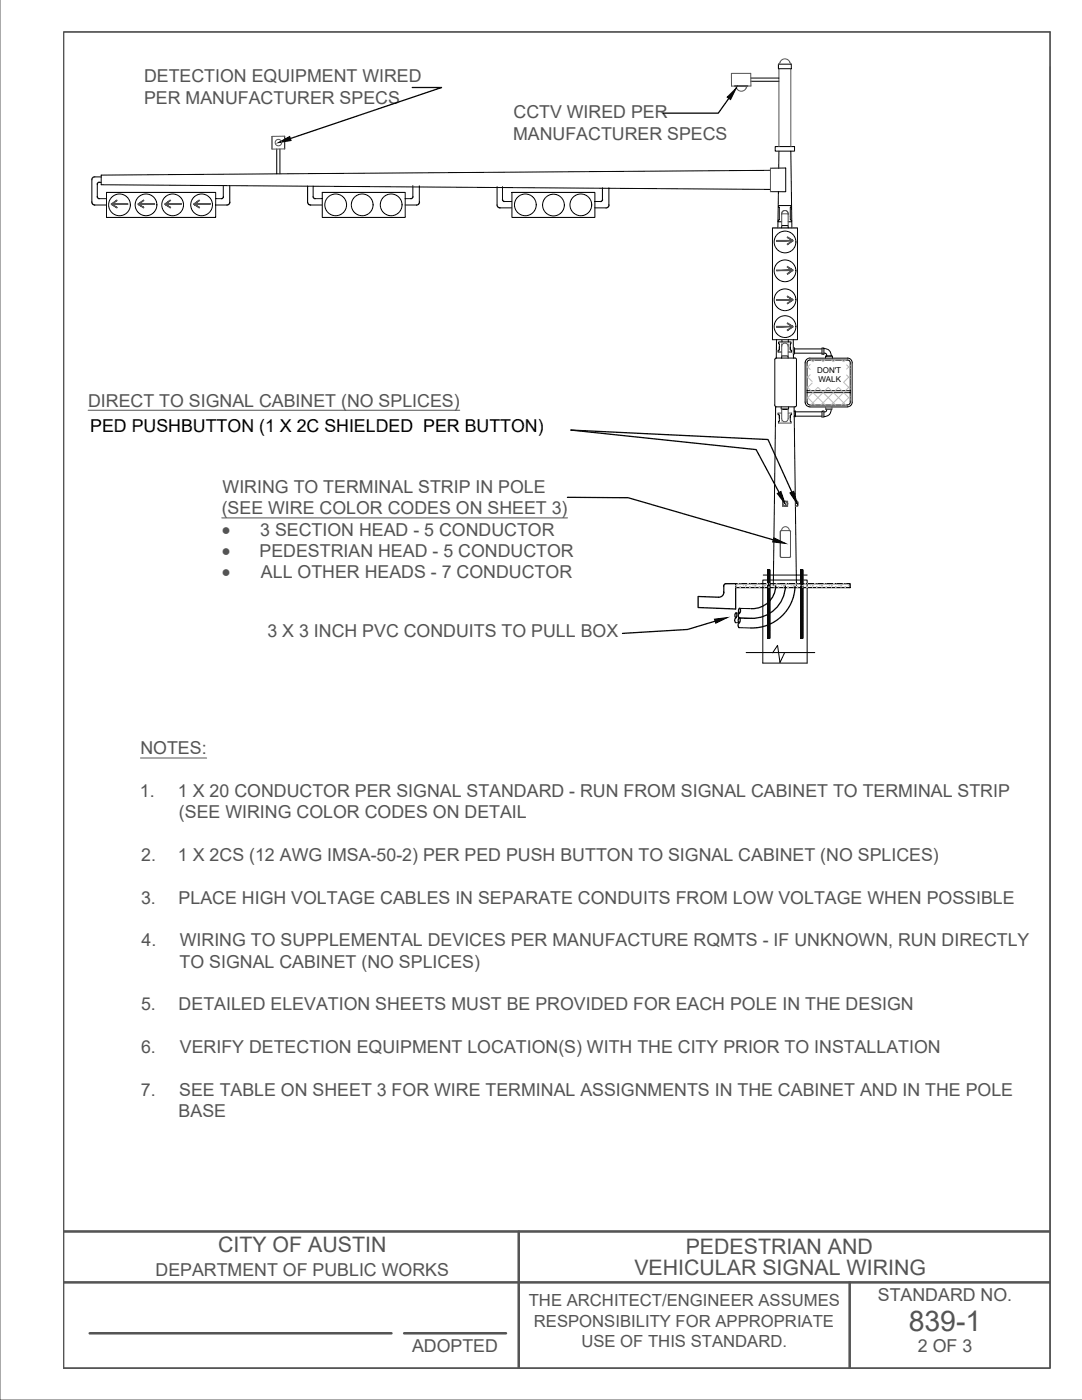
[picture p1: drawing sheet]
<svg xmlns="http://www.w3.org/2000/svg" width="216mm" height="279mm" viewBox="0 0 216 279" stroke-linecap="round" stroke-linejoin="round" font-family="sans-serif">
<!-- layer: 0 -->
<path d="M12.7 245.8h196.8" fill="none" stroke="#0ff" stroke-width=".2"/>
<!-- layer: G-ANNO-TTBL -->
<path d="M12.7 255.9h196.8M12.7 245.8h196.8M103.5 245.8v27.2M169.5 255.9v17.1M17.9 266.1h60.2M80.6 266.1h20.4" fill="none" stroke="#545454" stroke-width=".51"/>
<!-- layer: 0 -->
<g fill="none" stroke="#000" stroke-width=".2">
<path d="M146.6 17.2h2.6M149.8 16.2h5.6M149.8 15.6h5.6M155.3 12.8h2.6v.9h-2.6zM18.3 35.9v4.4M18.9 35.3h1.3M19.4 36.8v2.5M19.8 39.6h1.5M19.8 36.4h.4M21.3 38.4h21.7v5h-21.7zM43 39.6h1.2M44.6 37v2.3"/>
<path d="M45.8 37.1v3.2M54.3 27.2v2.5M55.2 29.7v5M55.9 29.7v5M56.8 27.2v2.5M61.4 37.1v3.2M62.5 37.1v2.2M62.9 39.6h1.4M64.3 38.4h16.6v5h-16.6zM80.8 39.6h1.2M82.4 37v2.3M83.7 37.1v3.2"/>
<path d="M99.2 37.3v3.6M100.3 37.3v2.5M102.2 38.4h16.5v5h-16.5zM120.2 37.5v2.3M121.5 37.5v3.4M153.7 33.6l3.1-.1v4.8l-3.1-.1M153.7 34l-133.5 .9v2l133.5 .9M154.7 29.3h3.8v.9h-3.8zM155.3 38.3l-.1 7.2M155.4 30.2v3.3M157.8 30.2l.2 15.3M18.9 40.9h2.4"/>
<path d="M43 40.9h2.3M62 40.9h2.3M80.8 40.9h2.3M99.8 41.5h2.3M100.6 40.2h1.5M118.6 40.2h1.2M118.7 41.5h2.2M154.1 45.5h5v22.3h-5zM156 44.3h-.7v-.4h.2v-2.5h-.1v-.4h2.4v.4h-.1v2.5h.2v.4h-.6M156 45.5v-.5h1.3v.5M154.9 67.8v3.7M155.5 69.3v.6h-.2v.4h.7"/>
<path d="M155.5 69.7v-1.1h-.1v-.4h2.4v.4h-.1v1.1M156 71.5v-.5h1.3v.5M156 67.8v.4M157.3 67.8v.4M157.7 69.3v.6h.2v.4h-.6M158.3 67.8v3.7M158.3 69.5h.2M158.3 70.6v.7M158.5 69.5v1.1h-.2M158.5 70.5h5.5M158.5 69.6h5.5M158.5 69.5v1.1"/>
<path d="M158.6 71.5l-3.7-.1-.3 .4v9.2l.3 .2h3.7M158.6 71.4l.3 .2v.2v9.1l-.3 .3M161 78h8.7M161 78.4h8.7M161.6 71.5h7.5M161.6 71.9h7.5M161.6 71.5a.96 .96 0 0 0-.9 .9v7.8M161.6 71.8a.58 .58 0 0 0-.6 .6v7.8M164 69.5h.4v1.2h-.4zM164.4 69.6a1.28 1.28 0 0 1 1.4 1.4M164.4 70.5l.4 .1 .2 .5M164.8 71.1h1.3v.4"/>
<path d="M166 71.1h-1.3v.4M169.1 71.5a.96 .96 0 0 1 1 .9l-.1 7.8M169.1 71.8a.58 .58 0 0 1 .6 .6v7.8M154.8 81.2l-.5 35.7M155.3 82.4v.4h.2v.6M155.5 83v1.1h-.1v.3M155.9 81.2v.5h1.3M157.4 81.2v.5h-1.3M157.7 83v1.1h.1v.3M157.9 82.4v.4h-.2v.6M158.5 82h.2v1.2h-.2M158.5 81.2l.4 35.7"/>
<path d="M158.5 83.1h5.5M158.5 82.2h5.5M158.7 82v1.2M160.7 80.2a.96 .96 0 0 0 .9 1h7.5M161 80.2a.58 .58 0 0 0 .6 .6h7.5M164 83.2v-1.2h.4v1.2M164.7 81.7h1.3M165 81.6l-.2 .5-.4 .1M165.8 81.7a1.28 1.28 0 0 1-1.4 1.4M169.7 80.2a.58 .58 0 0 1-.6 .6M170.1 80.2a.96 .96 0 0 1-1 1M152.2 115.8h8.9v16.5h-8.9z"/>
<path d="M152.3 114.8h8.8M146.8 124.3h.7M146.8 122.3l.8 .1M147.4 125.3h2.4M147.5 123.3l2.4 .1M147.6 121.4l2.4 .1M148.9 130.2h13.7M156.6 130.2l-1 2-.4-3.4-1 1.5"/>
<circle cx="23.8" cy="40.9" r="2.17"/>
<circle cx="29.1" cy="40.9" r="2.17"/>
<circle cx="34.4" cy="40.9" r="2.17"/>
<circle cx="40.2" cy="40.9" r="2.17"/>
<circle cx="67" cy="40.9" r="2.17"/>
<circle cx="72.3" cy="40.9" r="2.17"/>
<circle cx="78.1" cy="40.9" r="2.17"/>
<circle cx="104.8" cy="40.9" r="2.17"/>
<circle cx="110.4" cy="40.9" r="2.17"/>
<circle cx="115.9" cy="40.9" r="2.17"/>
<circle cx="156.6" cy="48.3" r="2.17"/>
<circle cx="156.6" cy="59.8" r="2.17"/>
<circle cx="156.6" cy="54" r="2.17"/>
<circle cx="156.6" cy="65.2" r="2.17"/>
</g>
<g fill="none" stroke="#bababa" stroke-width=".2">
<path d="M161 73.1l.7 .6M161 75.1l1.1 1M161 77.2l.8 .8M161 79.2l1.6 1.6M161.7 74.8l-.7 .6M161.7 72.7l-.7 .7M161.8 71.9l.4 .3M162.1 76.5l-1.1 1M162.2 78.4l-1.2 1.1M162.2 78.4l2.5 2.4M162.5 71.9l-.3 .3M163.2 77.3l-.6 .7"/>
<path d="M163.2 77.3l.7 .7M163.9 71.9l.3 .3M164.2 78.4l-2.4 2.4M164.3 78.4l2.4 2.4M164.6 71.9l-.3 .3M164.6 78l.6-.7 .7 .7M165.9 71.9l.3 .3M166.2 78.4l-2.4 2.4M166.3 78.4l2.5 2.4M166.6 71.9l-.3 .3M167.3 77.3l-.7 .7M167.3 77.3l.7 .7"/>
<path d="M168 71.9l.3 .3M168.3 78.4l-2.5 2.4M168.4 76.3l1.3 1.3M168.4 78.4l1.3 1.3M168.7 71.9l-.3 .3M168.9 74.8l.8 .8M168.9 72.8l.8 .7M169.7 72.9l-.8 .8M169.7 75l-1.3 1.3M169.7 77l-1 1M169.7 79.1l-1.8 1.7"/>
</g>
<!-- layer: 2 -->
<path d="M144.4 118.2v-1.3l.2-.4h2.2v5l-7.5-.3v-2.2l4.1 .2M144.4 118.2l-.3 .7-.7 .3" fill="none" stroke="#000" stroke-width=".25"/>
<!-- layer: 1 -->
<g fill="none" stroke="#000" stroke-width=".25">
<path d="M82.3 17.5h5.8l-30.1 10.1M145.4 19.6l-2.1 3h-11M18.9 35.3a.58 .58 0 0 0-.6 .6M19.4 39.3l.2 .3h.2M19.8 36.4h-.2l-.2 .4M44.6 39.3l-.2 .3h-.2M62.5 39.3l.2 .3h.2M82.4 39.3l-.2 .3h-.2M100.3 39.8l.2 .4h.2M120.2 39.8l-.2 .4h-.2M18.3 40.3a.58 .58 0 0 0 .6 .6M45.9 40.3a.58 .58 0 0 1-.6 .6"/>
<path d="M61.4 40.3a.58 .58 0 0 0 .6 .6M83.7 40.3a.58 .58 0 0 1-.6 .6M99.2 40.9a.58 .58 0 0 0 .6 .6M121.5 40.9a.58 .58 0 0 1-.6 .6M113.2 99.3h12.1l29 8.4M158 98.2l-4.8-10.5-39.3-1.9 37 3.9 4.6 8.6M146.8 116.5h22.8v.8h-22.8M153.2 113.7h.4v13.7h-.4zM153.2 113.7h.4M153.2 113.8h.4M153.2 113.9h.4M153.2 114h.4"/>
<path d="M153.2 114.1h.4M153.2 114.2h.4M153.2 114.3h.4M153.2 114.4h.4M153.2 114.5h.4M153.2 114.6h.4M153.2 114.7h.4M153.2 114.8h.4M153.2 114.9h.4M153.2 115h.4M153.2 115.1h.4M153.2 115.2h.4"/>
<path d="M153.2 115.3h.4M153.2 115.4h.4M153.2 115.5h.4M153.2 115.6h.4M153.2 115.7h.4M153.2 115.8h.4M153.2 115.9h.4M153.2 116h.4M153.2 116.1h.4M153.2 116.2h.4M153.2 116.3h.4M153.2 116.4h.4"/>
<path d="M153.2 116.6h.4M153.2 116.7h.4M153.2 116.8h.4M153.2 116.9h.4M153.2 117h.4M153.2 117.1h.4M153.2 117.2h.4M153.2 117.3h.4M153.2 117.4h.4M153.2 117.5h.4M153.2 117.6h.4M153.2 117.7h.4"/>
<path d="M153.2 117.8h.4M153.2 117.9h.4M153.2 118h.4M153.2 118.1h.4M153.2 118.2h.4M153.2 118.3h.4M153.2 118.4h.4M153.2 118.5h.4M153.2 118.6h.4M153.2 118.7h.4M153.2 118.8h.4M153.2 118.9h.4"/>
<path d="M153.2 119h.4M153.2 119.1h.4M153.2 119.2h.4M153.2 119.3h.4M153.2 119.4h.4M153.2 119.5h.4M153.2 119.6h.4M153.2 119.7h.4M153.2 119.8h.4M153.2 119.9h.4M153.2 120h.4M153.2 116.5h.4"/>
<path d="M154.8 116.9a4.7 4.7 0 0 1-4.8 4.6M156.7 117a6.6 6.6 0 0 1-6.8 6.4M158.6 117a8.6 8.6 0 0 1-8.8 8.3M159.8 113.7h.4v13.7h-.4zM159.8 113.8h.4M159.8 113.9h.4M159.8 114h.4M159.8 114.1h.4M159.8 114.2h.4M159.8 114.3h.4M159.8 114.4h.4M159.8 114.6h.4"/>
<path d="M159.8 114.7h.4M159.8 114.8h.4M159.8 115h.4M159.8 115.1h.4M159.8 115.2h.4M159.8 115.4h.4M159.8 115.5h.4M159.8 115.6h.4M159.8 115.7h.4M159.8 115.8h.4M159.8 115.9h.4M159.8 116h.4"/>
<path d="M159.8 116.1h.4M159.8 116.2h.4M159.8 116.3h.4M159.8 116.4h.4M159.8 116.6h.4M159.8 116.7h.4M159.8 116.8h.4M159.8 116.9h.4M159.8 117h.4M159.8 117.1h.4M159.8 117.2h.4M159.8 117.3h.4"/>
<path d="M159.8 117.4h.4M159.8 117.5h.4M159.8 117.6h.4M159.8 117.8h.4M159.8 117.9h.4M159.8 118h.4M159.8 118.2h.4M159.8 118.3h.4M159.8 118.4h.4M159.8 118.6h.4M159.8 118.7h.4M159.8 118.8h.4"/>
<path d="M159.8 118.9h.4M159.8 119h.4M159.8 119.1h.4M159.8 119.2h.4M159.8 119.3h.4M159.8 119.4h.4M159.8 119.5h.4M159.8 119.6h.4M159.8 119.7h.4M159.8 119.8h.4M159.8 119.9h.4M159.8 120h.4"/>
<path d="M159.8 113.7h.4M159.8 114.5h.4M159.8 114.9h.4M159.8 115.3h.4M159.8 116.5h.4M159.8 117.7h.4M159.8 118.1h.4M159.8 118.5h.4M142.7 124l-5.5 1.6-13 .8M146.8 122.4a.43 .43 0 0 1 .2 .4 .43 .43 0 0 1-.3 .4zM146.8 123.3l-.2 .5 .2 .5M147.4 123.4a.43 .43 0 0 1 .3 .4 .43 .43 0 0 1-.3 .4z"/>
<path d="M147.5 121.5a.43 .43 0 0 1 .3 .4 .43 .43 0 0 1-.3 .4zM147.5 124.3l-.2 .5 .2 .5M147.5 122.4l-.2 .4 .2 .5M153.2 120.1h.4M153.2 120.2h.4M153.2 120.3h.4M153.2 120.4h.4M153.2 120.5h.4M153.2 120.6h.4M153.2 120.7h.4M153.2 120.8h.4M153.2 120.9h.4"/>
<path d="M153.2 121h.4M153.2 121.1h.4M153.2 121.2h.4M153.2 121.3h.4M153.2 121.4h.4M153.2 121.5h.4M153.2 121.6h.4M153.2 121.7h.4M153.2 121.8h.4M153.2 121.9h.4M153.2 122h.4M153.2 122.1h.4"/>
<path d="M153.2 122.2h.4M153.2 122.3h.4M153.2 122.4h.4M153.2 122.5h.4M153.2 122.6h.4M153.2 122.7h.4M153.2 122.9h.4M153.2 123h.4M153.2 123.1h.4M153.2 123.2h.4M153.2 123.3h.4M153.2 123.4h.4"/>
<path d="M153.2 123.5h.4M153.2 123.6h.4M153.2 123.7h.4M153.2 123.8h.4M153.2 123.9h.4M153.2 124h.4M153.2 124.1h.4M153.2 124.2h.4M153.2 124.3h.4M153.2 124.4h.4M153.2 124.5h.4M153.2 124.6h.4"/>
<path d="M153.2 124.7h.4M153.2 124.8h.4M153.2 124.9h.4M153.2 125h.4M153.2 125.1h.4M153.2 125.2h.4M153.2 125.3h.4M153.2 125.4h.4M153.2 125.5h.4M153.2 125.6h.4M153.2 125.7h.4M153.2 125.8h.4"/>
<path d="M153.2 125.9h.4M153.2 126h.4M153.2 126.1h.4M153.2 126.2h.4M153.2 126.3h.4M153.2 126.4h.4M153.2 126.5h.4M153.2 126.6h.4M153.2 126.7h.4M153.2 126.8h.4M153.2 126.9h.4M153.2 127h.4"/>
<path d="M153.2 127.1h.4M153.2 127.2h.4M153.2 127.3h.4M153.2 127.4h.4M153.2 122.8h.4M159.8 120.1h.4M159.8 120.2h.4M159.8 120.3h.4M159.8 120.4h.4M159.8 120.5h.4M159.8 120.6h.4M159.8 120.7h.4"/>
<path d="M159.8 120.8h.4M159.8 120.9h.4M159.8 121h.4M159.8 121.1h.4M159.8 121.2h.4M159.8 121.3h.4M159.8 121.4h.4M159.8 121.5h.4M159.8 121.6h.4M159.8 121.8h.4M159.8 121.9h.4M159.8 122h.4"/>
<path d="M159.8 122.2h.4M159.8 122.3h.4M159.8 122.4h.4M159.8 122.5h.4M159.8 122.6h.4M159.8 122.7h.4M159.8 122.8h.4M159.8 122.9h.4M159.8 123h.4M159.8 123.1h.4M159.8 123.2h.4M159.8 123.3h.4"/>
<path d="M159.8 123.4h.4M159.8 123.5h.4M159.8 123.6h.4M159.8 123.7h.4M159.8 123.8h.4M159.8 123.9h.4M159.8 124h.4M159.8 124.1h.4M159.8 124.2h.4M159.8 124.3h.4M159.8 124.4h.4M159.8 124.5h.4"/>
<path d="M159.8 124.6h.4M159.8 124.7h.4M159.8 124.8h.4M159.8 124.9h.4M159.8 125h.4M159.8 125.1h.4M159.8 125.2h.4M159.8 125.3h.4M159.8 125.4h.4M159.8 125.5h.4M159.8 125.6h.4M159.8 125.7h.4"/>
<path d="M159.8 125.8h.4M159.8 125.9h.4M159.8 126h.4M159.8 126.1h.4M159.8 126.2h.4M159.8 126.3h.4M159.8 126.4h.4M159.8 126.5h.4M159.8 126.6h.4M159.8 126.7h.4M159.8 126.8h.4M159.8 126.9h.4"/>
<path d="M159.8 127h.4M159.8 127.1h.4M159.8 127.2h.4M159.8 127.3h.4M159.8 127.4h.4"/>
</g>
<g fill="none" stroke="#bababa" stroke-width=".25">
<path d="M146.9 117.2h.1M146.9 116.8h.1l-.1 .1zM147.3 116.5l-.1 .1h.2v-.1M147.7 117.1l.1 .1h-.1zM148.3 116.8h.1M148.8 117.2h.1M148.8 116.8h.1l-.1 .1zM149.2 116.5l-.1 .1h.3l-.1-.1M149.6 117.1l.1 .1h-.1zM150.2 116.8h.1M150.7 117.2h.1M150.7 116.8h.1l-.1 .1z"/>
<path d="M151.1 116.5l-.1 .1h.3l-.1-.1M151.5 117.1l.1 .1h-.1zM152.1 116.8h.1M152.6 117.2h.1M152.6 116.8h.1l-.1 .1zM153 116.5v.1h.2l-.1-.1M154.1 116.8h.1M154.5 117.2h.1M154.5 116.8h.1l-.1 .1zM154.9 116.5v.1h.2l-.1-.1M155.3 117.1l.1 .1h-.1zM156 116.8h.1"/>
<path d="M156.4 117.2h.1M156.4 116.8h.1l-.1 .1zM156.8 116.5v.1h.2l-.1-.1M157.2 117.1l.1 .1h-.1zM157.9 116.8h.1M158.3 116.8h.1l-.1 .1zM158.7 116.5v.1h.2l-.1-.1M159.2 117.1v.1h-.1zM159.8 116.8h.1M160.2 117.2h.1M160.3 116.8l-.1 .1zM160.6 116.5v.1h.2l-.1-.1"/>
<path d="M161.1 117.1v.1h-.1zM161.2 116.5h-.1M161.7 116.8h.1M162.1 117.2h.1M162.2 116.8l-.1 .1zM162.5 116.5v.1h.2l-.1-.1M163 117.1v.1h-.1zM163.6 116.8h.1M164 117.2h.1M164.1 116.8l-.1 .1zM164.4 116.5v.1h.2l-.1-.1M164.9 117.1l.1 .1h-.2z"/>
<path d="M165.5 116.8h.1M165.9 117.2h.1M166 116.8h.1l-.2 .1zM166.3 116.5v.1h.2l-.1-.1M166.8 117.1l.1 .1h-.2zM167.4 116.8h.1M167.8 117.2h.1M167.9 116.8h.1l-.2 .1zM168.3 116.5l.1 .1h-.2M168.7 117.1l.1 .1h-.2zM169.3 116.8h.1"/>
</g>
<g fill="none" stroke="#808080" stroke-width=".25">
<path d="M147.8 116.5h.1M149.7 116.5h.1M151.6 116.5h.1M153.4 117.1l.1 .1h-.1zM153.5 116.5h.1M155.4 116.5h.1M157.4 116.5h-.1M158.3 117.2h.1M159.3 116.5h-.1M163.1 116.5h-.1M165 116.5h.1M166.9 116.5h.1"/>
<path d="M168.3 116.5l-.1 .1M168.8 116.5h.1"/>
</g>
<!-- layer: 0 -->
<g fill="none" stroke="#545454" stroke-width=".2">
<path d="M0 0v279.4h215.9M12.7 6.4h196.8v266.7h-196.8zM146.6 17.1l.2 .2a1.14 1.14 0 0 0 .9 .9 1.14 1.14 0 0 0 1.2-.7M149.2 17.1l-.3 .4M149.8 14.6v2.6h-3.8l-.1-2.6h3.9M155.4 13.7v15.6M155.6 12.4a1.05 1.05 0 0 1 1-.7 1.05 1.05 0 0 1 1 .7M155.7 12.4l-.4 .4M157.6 12.4l.3 .4M157.8 13.7v15.6M209.5 13.3v259.8h-196.8M56.8 29.7l-2.5 .1"/>
<path d="M56.8 27.2h-2.5M153.7 33.6v4.6M154.1 45.5h5M156 42.7h1.3M156 42.7h.1M156 42.7a.65 .65 0 0 1 .6-.7 .65 .65 0 0 1 .7 .7M156 42.7v2.3M157.3 42.8a.67 .67 0 0 0-.7-.8 .67 .67 0 0 0-.6 .8M157.3 42.7v2.3M156 68.7h.1M156 69.1a.65 .65 0 0 1 .6-.6 .65 .65 0 0 1 .7 .6M156 68.7v2.3"/>
<path d="M157.3 68.7v2.3M158.3 69.5v1.1M17.6 81.9h74.1M155.3 82.4h.7M155.4 84.4h2.4M156 84h.1M156 81.7v1.8a.65 .65 0 0 0 .6 .7 .65 .65 0 0 0 .7-.7v-1.8M157.3 82.4h.6M164 83.2h.4M164.7 81.2v.5M164.9 81.7h.9M166 81.2v.5"/>
<path d="M44.2 103.4h69M156 105.9l-.3 .2v4.9l.3 .3M156.2 105.3a.77 .77 0 0 1 .8-.1 .77 .77 0 0 1 .5 .7h-1.5zM156.7 101h.5v-1h-1.1v1h1.1M157.5 105.9l.3 .2-.1 5-.2 .2h-1.5M158.7 100h.5v1h-.5M158.7 100.1h.5M159.2 100.9h-.5M159.2 100.1l.1 .6-.1 .2M28 151.3h13.2"/>
<circle cx="55.6" cy="28.5" r=".65"/>
<circle cx="156.7" cy="100.5" r=".52"/>
<circle cx="156.7" cy="100.5" r=".41"/>
</g>
<g fill="#545454" stroke="#545454" stroke-width=".2">
<path d="M154.9 59.8v.1l3.3-.1zM154.9 59.9l3.3-.1v.1z"/>
<path d="M157.1 59.2l1 .7 .1-.1zM157.1 59.1l1.1 .7-1.1-.6z"/>
<path d="M157.1 60.6l1.1-.7-.1-.1zM157.1 60.5l1-.7-1 .8z"/>
<path d="M154.9 53.9v.1l3.3-.1zM154.9 54l3.3-.1v.1z"/>
<path d="M157.1 53.3l1 .7 .1-.1zM157.1 53.2l1.1 .7-1.1-.6z"/>
<path d="M157.1 54.7l1.1-.7-.1-.1zM157.1 54.6l1-.7-1 .8z"/>
<path d="M27.6 40.8h3.2v-.1zM27.6 40.7h3.2l-3.2 .1z"/>
<path d="M27.6 40.7v.1l1.1 .6zM27.6 40.8l1.1 .6-.1 .1z"/>
<path d="M27.6 40.7v.1l1-.9zM27.6 40.8l1-.9 .1 .1z"/>
<path d="M32.9 40.8h3.3v-.1zM32.9 40.7h3.3l-3.3 .1z"/>
<path d="M33 40.7l-.1 .1 1.1 .6zM32.9 40.8l1.1 .6v.1z"/>
<path d="M32.9 40.7l.1 .1 1-.9zM33 40.8l1-.9v.1z"/>
<path d="M38.7 40.8h3.3v-.1zM38.7 40.7h3.3l-3.3 .1z"/>
<path d="M38.8 40.7l-.1 .1 1.1 .6zM38.7 40.8l1.1 .6v.1z"/>
<path d="M38.7 40.7l.1 .1 1-.9zM38.8 40.8l1-.9v.1z"/>
<path d="M22.3 40.8h3.2v-.1zM22.3 40.7h3.2l-3.2 .1z"/>
<path d="M22.3 40.7l-.1 .1 1.2 .6zM22.2 40.8l1.2 .6-.1 .1z"/>
<path d="M22.2 40.7l.1 .1 1-.9zM22.3 40.8l1-.9 .1 .1z"/>
<path d="M154.9 48v.1l3.3-.1zM154.9 48.1l3.3-.1v.1z"/>
<path d="M157.1 47.4l1 .7 .1-.1zM157.1 47.3l1.1 .7-1.1-.6z"/>
<path d="M157.1 48.8l1.1-.7-.1-.1zM157.1 48.7l1-.7-1 .8z"/>
<path d="M154.9 65.1v.2l3.3-.2zM154.9 65.3l3.3-.2v.2z"/>
<path d="M157.1 64.5l1 .8 .1-.1zM157.1 64.4l1.1 .8-1.1-.7z"/>
<path d="M157.1 66l1.1-.7-.1-.1zM157.1 65.9l1-.7-1 .8z"/>
</g>
<!-- layer: 1 -->
<path d="M145.1 19.4l1.8-1.8-1.1 2.3zM55.5 28.5l2.3-1.3 .3 .8zM155.1 98.5l.7-.4 .9 2.4zM157.6 98.4l.8-.4 .7 2.5zM154.4 107.3l2.3 1.2-2.5-.3zM142.6 123.6l2.5-.3-2.3 1.1z" fill="#000" stroke="#000" stroke-width=".2"/>
<text font-size="5.7" fill="#545454" x="181.3" y="265.6">839-1</text>
<g font-size="4.3" fill="#545454">
<text x="43.5" y="249.8">CITY OF AUSTIN</text>
<text x="136.8" y="250.2">PEDESTRIAN AND</text>
<text x="126.6" y="254.5">VEHICULAR SIGNAL WIRING</text>
</g>
<g font-size="3.8" fill="#545454">
<text x="44.3" y="106.9">·</text>
<text x="44.3" y="111.2">·</text>
<text x="44.3" y="115.4">·</text>
</g>
<g font-size="3.5" fill="#545454">
<text x="28.7" y="16.4">DETECTION EQUIPMENT WIRED</text>
<text x="28.7" y="20.7">PER MANUFACTURER SPECS</text>
<text x="102.5" y="23.6">CCTV WIRED PER</text>
<text x="102.4" y="27.9">MANUFACTURER SPECS</text>
<text x="17.6" y="81.1">DIRECT TO SIGNAL CABINET (NO SPLICES)</text>
<text x="44.4" y="98.3">WIRING TO TERMINAL STRIP IN POLE</text>
<text x="44.2" y="102.6">(SEE WIRE COLOR CODES ON SHEET 3)</text>
<text x="51.9" y="106.9">3 SECTION HEAD - 5 CONDUCTOR</text>
<text x="51.8" y="111.2">PEDESTRIAN HEAD - 5 CONDUCTOR</text>
<text x="52.1" y="115.4">ALL OTHER HEADS - 7 CONDUCTOR</text>
<text x="53.4" y="127.2">3 X 3 INCH PVC CONDUITS TO PULL BOX</text>
<text x="28" y="150.5">NOTES:</text>
<text x="27.9" y="159">1.</text>
<text x="35.5" y="159">1 X 20 CONDUCTOR PER SIGNAL STANDARD - RUN FROM SIGNAL CABINET TO TERMINAL STRIP</text>
<text x="35.7" y="163.3">(SEE WIRING COLOR CODES ON DETAIL</text>
<text x="28.2" y="171.8">2.</text>
<text x="35.5" y="171.8">1 X 2CS (12 AWG IMSA-50-2) PER PED PUSH BUTTON TO SIGNAL CABINET (NO SPLICES)</text>
<text x="28.2" y="180.3">3.</text>
<text x="35.6" y="180.3">PLACE HIGH VOLTAGE CABLES IN SEPARATE CONDUITS FROM LOW VOLTAGE WHEN POSSIBLE</text>
<text x="28.3" y="188.8">4.</text>
<text x="35.9" y="188.8">WIRING TO SUPPLEMENTAL DEVICES PER MANUFACTURE RQMTS - IF UNKNOWN, RUN DIRECTLY</text>
<text x="35.8" y="193.1">TO SIGNAL CABINET (NO SPLICES)</text>
<text x="28.2" y="201.6">5.</text>
<text x="35.6" y="201.6">DETAILED ELEVATION SHEETS MUST BE PROVIDED FOR EACH POLE IN THE DESIGN</text>
<text x="28.2" y="210.1">6.</text>
<text x="35.9" y="210.1">VERIFY DETECTION EQUIPMENT LOCATION(S) WITH THE CITY PRIOR TO INSTALLATION</text>
<text x="28.1" y="218.7">7.</text>
<text x="35.8" y="218.7">SEE TABLE ON SHEET 3 FOR WIRE TERMINAL ASSIGNMENTS IN THE CABINET AND IN THE POLE</text>
<text x="35.6" y="222.9">BASE</text>
<text x="31" y="254.7">DEPARTMENT OF PUBLIC WORKS</text>
<text x="175.2" y="259.7">STANDARD NO.</text>
<text x="82.2" y="269.9">ADOPTED</text>
<text x="183.2" y="269.9">2 OF 3</text>
</g>
<text font-size="3.5" x="18" y="86.2">PED PUSHBUTTON (1 X 2C SHIELDED PER BUTTON)</text>
<g font-size="3.3" fill="#545454">
<text x="105.5" y="260.7">THE ARCHITECT/ENGINEER ASSUMES</text>
<text x="106.5" y="264.7">RESPONSIBILITY FOR APPROPRIATE</text>
<text x="116" y="268.7">USE OF THIS STANDARD.</text>
</g>
<g font-size="1.6">
<text x="163" y="74.5">DON'T</text>
<text x="163.3" y="76.2">WALK</text>
</g>
</svg>
